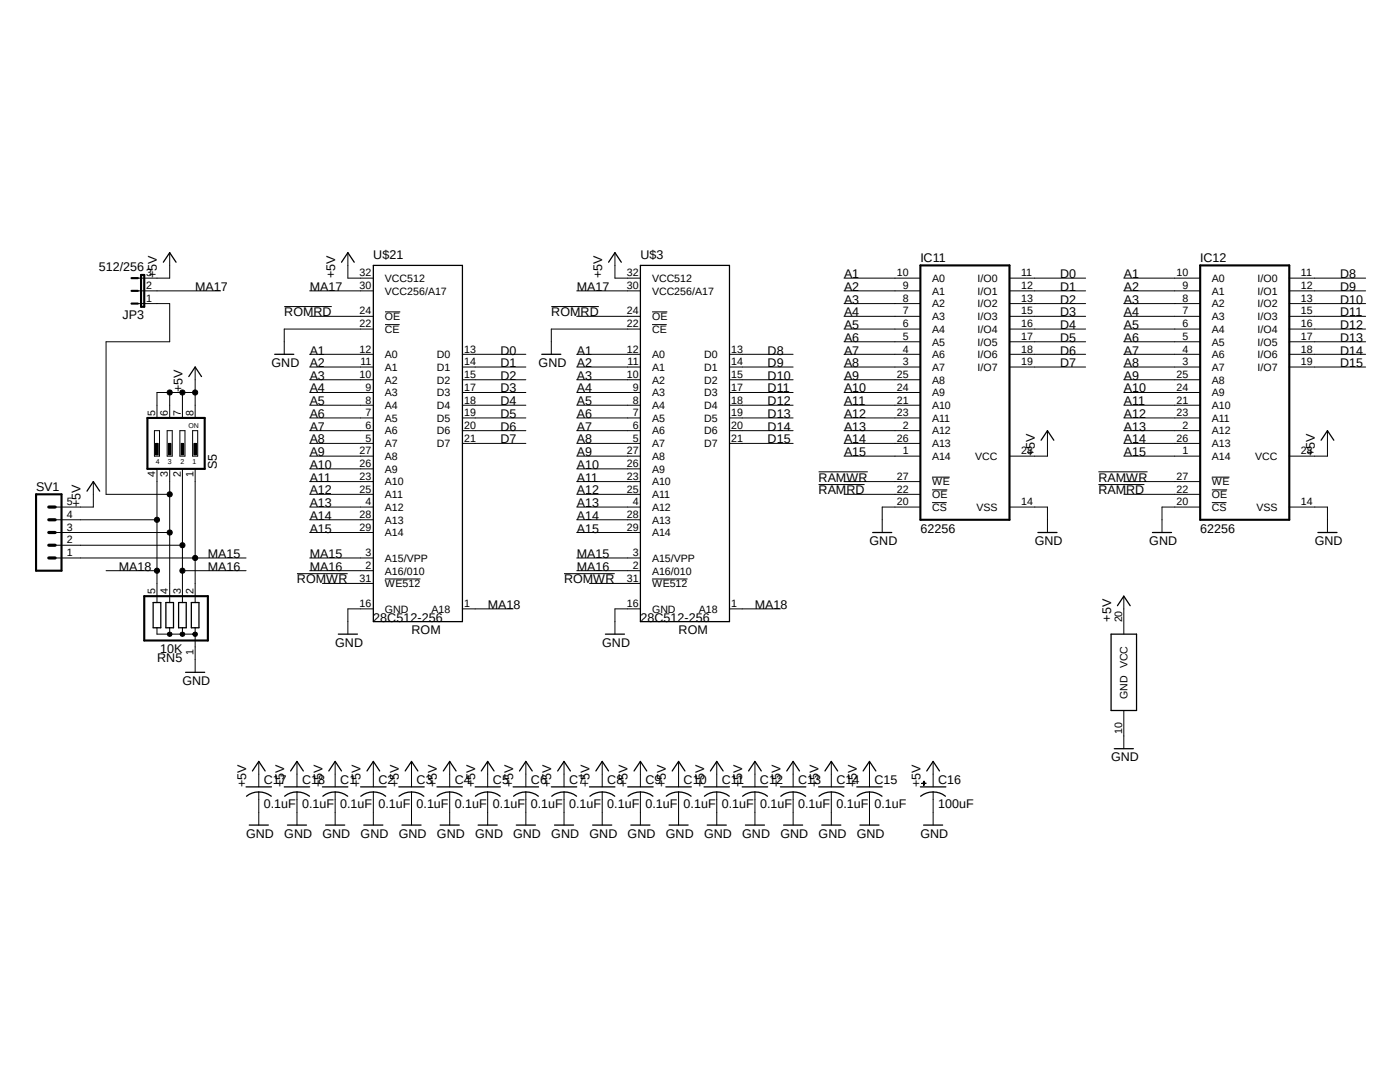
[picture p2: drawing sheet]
<svg xmlns="http://www.w3.org/2000/svg" width="279mm" height="216mm" viewBox="0 0 279 216" stroke-linecap="round" stroke-linejoin="round" font-family="sans-serif">
<path d="M6.6 48l266.2 119.8M272.8 48l-266.2 119.8" fill="none" stroke="#fff" stroke-width=".2"/>
<g fill="none" stroke="#000" stroke-width=".2">
<path d="M27.5 58h16.5M33.9 50.4v5.1h-6.4M61.8 58h12.7M69.4 50.4v5.1h5.1M115.1 58h12.7M122.7 50.4v5.1h5.1M168.4 55.5h15.3M168.4 58h15.3M201.5 55.5h15.2M201.5 58h15.2M224.3 55.5h15.2M224.3 58h15.2"/>
<path d="M257.3 55.5h15.2M257.3 58h15.2M27.5 60.6h6.4v7.6h-12.7v30.4h12.7M33.9 78.3v5.1M36.4 78.3v5.1M38.9 78.3h-7.6v5.1M38.9 73.2v10.2M56.7 61.2h9.5M61.8 70.7h12.7M61.8 73.2h12.7M61.8 75.8h12.7M61.8 78.3h12.7"/>
<path d="M61.8 63.1h12.7M74.5 65.7h-17.8v5M76.8 64.8h3M76.8 62.2h3.1M92.3 70.7h12.6M92.3 73.2h12.6M92.3 75.8h12.6M92.3 78.3h12.6M110 61.2h9.5M115.1 70.7h12.7M115.1 73.2h12.7M115.1 75.8h12.7"/>
<path d="M115.1 78.3h12.7M115.1 63.1h12.7M127.8 65.7h-17.8v5M130.1 64.8h3M130.1 62.2h3.1M145.6 70.7h12.7M145.6 73.2h12.7M145.6 75.8h12.7M145.6 78.3h12.7M168.4 70.7h15.3M168.4 73.2h15.3M168.4 75.8h15.3"/>
<path d="M168.4 78.3h15.3M168.4 65.7h15.3M168.4 63.1h15.3M168.4 60.6h15.3M168.4 68.2h15.3M201.5 70.7h15.2M201.5 73.2h15.2M201.5 65.7h15.2M201.5 63.1h15.2M201.5 60.6h15.2M201.5 68.2h15.2M224.3 70.7h15.2"/>
<path d="M224.3 73.2h15.2M224.3 75.8h15.2M224.3 78.3h15.2M224.3 65.7h15.2M224.3 63.1h15.2M224.3 60.6h15.2M224.3 68.2h15.2M257.3 70.7h15.2M257.3 73.2h15.2M257.3 65.7h15.2M257.3 63.1h15.2M257.3 60.6h15.2"/>
<path d="M257.3 68.2h15.2M18.6 96.1v5.1h-7.6M30.8 85.9h1v5.1h-1zM31.1 88.5h.5v2.3h-.5zM31.3 93.6v26.6M33.4 85.9h1v5.1h-1zM33.6 88.5h.5v2.3h-.5zM33.9 93.6v26.6M35.9 85.9h1v5.1h-1zM36.2 88.5h.5v2.3h-.5zM36.4 93.6v26.6M38.4 85.9h1.1v5.1h-1.1z"/>
<path d="M38.7 88.5h.5v2.3h-.5zM38.9 93.6v26.6M61.8 80.9h12.7M61.8 83.4h12.7M61.8 85.9h12.7M61.8 88.5h12.7M61.8 91h12.7M61.8 93.6h12.7M61.8 96.1h12.7M61.8 98.6h12.7M92.3 80.9h12.6M92.3 83.4h12.6"/>
<path d="M92.3 85.9h12.6M92.3 88.5h12.6M115.1 80.9h12.7M115.1 83.4h12.7M115.1 85.9h12.7M115.1 88.5h12.7M115.1 91h12.7M115.1 93.6h12.7M115.1 96.1h12.7M115.1 98.6h12.7M145.6 80.9h12.7M145.6 83.4h12.7"/>
<path d="M145.6 85.9h12.7M145.6 88.5h12.7M163.4 96.7h9.2M163.4 94.1h9.8M168.4 80.9h15.3M168.4 83.4h15.3M168.4 85.9h15.3M168.4 88.5h15.3M168.4 91h15.3M168.4 96.1h15.3M168.4 98.6h15.3M186 95.2h3.5"/>
<path d="M186 97.7h3.1M209 85.9v5.1h-7.5M219.2 96.7h9.2M219.2 94.1h9.8M224.3 80.9h15.2M224.3 83.4h15.2M224.3 85.9h15.2M224.3 88.5h15.2M224.3 91h15.2M224.3 96.1h15.2M224.3 98.6h15.2M241.9 95.2h3.5"/>
<path d="M241.9 97.7h3M264.9 85.9v5.1h-7.6M11 106.3h22.9M11 103.7h20.3M11 111.3h38.1M11 108.8h25.4M21.2 113.9h10.1M36.4 113.9h12.7M59.3 114.5h10.1M61.8 106.3h12.7M61.8 101.2h12.7M61.8 103.7h12.7"/>
<path d="M61.8 111.3h12.7M61.8 113.9h12.7M64.3 116.4h10.2M76.8 115.5h7.1M112.6 114.5h10.1M115.1 106.3h12.7M115.1 101.2h12.7M115.1 103.7h12.7M115.1 111.3h12.7M115.1 113.9h12.7M117.6 116.4h10.2M130.1 115.5h7.1"/>
<path d="M183.7 101.2h-7.6v5.1M186 100.3h2.9M201.5 101.2h7.5v5.1M224.3 119v7.5M239.5 101.2h-7.6v5.1M241.9 100.3h2.9M257.3 101.2h7.6v5.1M31.3 125.3v1.2h7.6M33.5 126.2l.4-.1 .3 .1 .1 .3-.1 .4-.3 .1-.4-.1-.1-.4h.5h-.5zM33.9 125.3v1.2M36.1 126.2l.3-.1 .3 .1 .2 .3-.2 .4-.3 .1-.3-.1-.2-.4h.5h-.5zM36.4 125.3v1.2"/>
<path d="M38.6 126.2l.3-.1 .4 .1 .1 .3-.1 .4-.4 .1-.3-.1-.1-.4h.5h-.5zM38.9 125.3v8.9M74.5 121.5h-5.1v5M92.3 121.5h10.1M127.8 121.5h-5.1v5M145.6 121.5h10.1M51.6 151.9v5.1M51.6 158v6.6M59.3 151.9v5.1M59.3 158v6.6M66.9 151.9v5.1M66.9 158v6.6"/>
<path d="M74.5 151.9v5.1M74.5 158v6.6M82.1 151.9v5.1M82.1 158v6.6M89.7 151.9v5.1M89.7 158v6.6M97.3 151.9v5.1M97.3 158v6.6M104.9 151.9v5.1M104.9 158v6.6M112.6 151.9v5.1M112.6 158v6.6"/>
<path d="M120.2 151.9v5.1M120.2 158v6.6M127.8 151.9v5.1M127.8 158v6.6M135.4 151.9v5.1M135.4 158v6.6M143 151.9v5.1M143 158v6.6M150.7 151.9v5.1M150.7 158v6.6M158.3 151.9v5.1M158.3 158v6.6"/>
<path d="M165.9 151.9v5.1M165.9 158v6.6M173.5 151.9v5.1M173.5 158v6.6M184 156.3h.8zM184.4 155.9v.8zM186.2 151.9v5.1M186.2 158v6.6M224.3 141.8v7.6"/>
<circle cx="33.9" cy="78.3" r=".51"/>
<circle cx="36.4" cy="78.3" r=".51"/>
<circle cx="38.9" cy="78.3" r=".51"/>
<circle cx="33.9" cy="98.6" r=".51"/>
<circle cx="31.3" cy="103.7" r=".51"/>
<circle cx="31.3" cy="113.9" r=".51"/>
<circle cx="33.9" cy="106.3" r=".51"/>
<circle cx="36.4" cy="113.9" r=".51"/>
<circle cx="36.4" cy="108.8" r=".51"/>
<circle cx="38.9" cy="111.3" r=".51"/>
</g>
<g fill="none" stroke="#000" stroke-width=".25">
<path d="M32.6 52.3l1.3-1.9 1.2 1.9M68.2 52.3l1.2-1.9 1.3 1.9M74.5 53h17.8v71h-17.8zM121.5 52.3l1.2-1.9 1.3 1.9M127.8 53h17.8v71h-17.8zM37.7 75.1l1.2-1.9 1.3 1.9M54.8 70.7h3.8M108.1 70.7h3.8M17.4 98l1.2-1.9 1.3 1.9M207.8 87.8l1.2-1.9 1.3 1.9M263.7 87.8l1.2-1.9 1.3 1.9M174.2 106.3h3.8"/>
<path d="M207.1 106.3h3.8M230 106.3h3.8M263 106.3h3.8M30.6 120.2h1.5v5.1h-1.5zM33.1 120.2h1.5v5.1h-1.5zM35.6 120.2h1.6v5.1h-1.6zM37 134.2h3.9M38.2 120.2h1.5v5.1h-1.5zM67.5 126.5h3.8M120.8 126.5h3.8M221.7 126.5h5.1v15.3h-5.1zM223 120.9l1.3-1.9 1.3 1.9"/>
<path d="M49.1 157h5.1M49.2 158.9a4 4 0 0 1 4.9 0M50.4 153.8l1.2-1.9 1.3 1.9M56.7 157h5.1M56.8 158.9a4 4 0 0 1 5 0M58 153.8l1.3-1.9 1.2 1.9M64.3 157h5.1M64.4 158.9a4 4 0 0 1 5 0M65.6 153.8l1.3-1.9 1.3 1.9M72 157h5M72 158.9a4 4 0 0 1 5 0M73.2 153.8l1.3-1.9 1.3 1.9"/>
<path d="M79.6 157h5.1M79.6 158.9a4 4 0 0 1 5 0M80.9 153.8l1.2-1.9 1.3 1.9M87.2 157h5.1M87.2 158.9a4 4 0 0 1 5 0M88.5 153.8l1.2-1.9 1.3 1.9M94.8 157h5.1M94.9 158.9a4 4 0 0 1 4.9 0M96.1 153.8l1.2-1.9 1.3 1.9M102.4 157h5.1M102.5 158.9a4 4 0 0 1 4.9 0M103.7 153.8l1.2-1.9 1.3 1.9"/>
<path d="M110 157h5.1M110.1 158.9a4 4 0 0 1 5 0M111.3 153.8l1.3-1.9 1.2 1.9M117.6 157h5.1M117.7 158.9a4 4 0 0 1 5 0M118.9 153.8l1.3-1.9 1.3 1.9M125.3 157h5M125.3 158.9a4 4 0 0 1 5 0M126.5 153.8l1.3-1.9 1.3 1.9M132.9 157h5.1M133 158.9a4 4 0 0 1 4.9 0M134.2 153.8l1.2-1.9 1.3 1.9"/>
<path d="M140.5 157h5.1M140.6 158.9a4 4 0 0 1 4.9 0M141.8 153.8l1.2-1.9 1.3 1.9M148.1 157h5.1M148.2 158.9a4 4 0 0 1 5 0M149.4 153.8l1.3-1.9 1.2 1.9M155.7 157h5.1M155.8 158.9a4 4 0 0 1 5 0M157 153.8l1.3-1.9 1.3 1.9M163.4 157h5M163.4 158.9a4 4 0 0 1 5 0M164.6 153.8l1.3-1.9 1.3 1.9"/>
<path d="M171 157h5.1M171.1 158.9a4 4 0 0 1 4.9 0M172.3 153.8l1.2-1.9 1.3 1.9M183.7 157h5.1M183.7 158.9a4 4 0 0 1 5 0M185 153.8l1.2-1.9 1.3 1.9M222.4 149.4h3.8M49.7 164.6h3.9M57.4 164.6h3.8M65 164.6h3.8M72.6 164.6h3.8M80.2 164.6h3.8"/>
<path d="M87.8 164.6h3.9M95.4 164.6h3.8M103 164.6h3.8M110.7 164.6h3.8M118.3 164.6h3.8M125.9 164.6h3.8M133.5 164.6h3.8M141.1 164.6h3.8M148.8 164.6h3.8M156.4 164.6h3.8M164 164.6h3.8M171.6 164.6h3.8"/>
<path d="M184.3 164.6h3.8"/>
</g>
<path d="M26.2 55.5h1.3M26.2 58h1.3M28.2 54.9h.6v6.3h-.6zM183.7 53h17.8v50.7h-17.8zM239.5 53h17.8v50.7h-17.8zM26.2 60.6h1.3M7.2 98.6h5.1v15.3h-5.1zM29.4 83.4h11.5v10.2h-11.5zM28.8 119h12.7v8.8h-12.7z" fill="none" stroke="#000" stroke-width=".42"/>
<g fill="#000">
<path d="M31.1 88.5h.5v2.3h-.5z" fill-rule="evenodd"/>
<path d="M33.6 88.5h.5v2.3h-.5z" fill-rule="evenodd"/>
<path d="M36.2 88.5h.5v2.3h-.5z" fill-rule="evenodd"/>
<path d="M38.7 88.5h.5v2.3h-.5z" fill-rule="evenodd"/>
<path d="M33.5 126.2l.4-.1 .3 .1 .1 .3-.1 .4-.3 .1-.4-.1-.1-.4h.5h-.5z" fill-rule="evenodd"/>
<path d="M36.1 126.2l.3-.1 .3 .1 .2 .3-.2 .4-.3 .1-.3-.1-.2-.4h.5h-.5z" fill-rule="evenodd"/>
<path d="M38.6 126.2l.3-.1 .4 .1 .1 .3-.1 .4-.4 .1-.3-.1-.1-.4h.5h-.5z" fill-rule="evenodd"/>
<path d="M184 156.3h.8z" fill-rule="evenodd"/>
<path d="M184.4 155.9v.8z" fill-rule="evenodd"/>
<circle cx="33.9" cy="78.3" r=".51"/>
<circle cx="36.4" cy="78.3" r=".51"/>
<circle cx="38.9" cy="78.3" r=".51"/>
<circle cx="33.9" cy="98.6" r=".51"/>
<circle cx="31.3" cy="103.7" r=".51"/>
<circle cx="31.3" cy="113.9" r=".51"/>
<circle cx="33.9" cy="106.3" r=".51"/>
<circle cx="36.4" cy="113.9" r=".51"/>
<circle cx="36.4" cy="108.8" r=".51"/>
<circle cx="38.9" cy="111.3" r=".51"/>
</g>
<path d="M9.7 106.3h1.3M9.7 108.8h1.3M9.7 111.3h1.3M9.7 101.2h1.3M9.7 103.7h1.3" fill="none" stroke="#000" stroke-width=".63"/>
<g font-size="2.5">
<text x="74.5" y="51.7">U$21</text>
<text x="127.8" y="51.7">U$3</text>
<text x="183.7" y="52.3">IC11</text>
<text x="239.5" y="52.3">IC12</text>
<text x="19.7" y="54.1">512/256</text>
<text x="31.3" y="55.5" transform="rotate(-90 31.3 55.5)">+5V</text>
<text x="38.9" y="58">MA17</text>
<text x="61.8" y="58">MA17</text>
<text x="66.9" y="55.5" transform="rotate(-90 66.9 55.5)">+5V</text>
<text x="115.1" y="58">MA17</text>
<text x="120.2" y="55.5" transform="rotate(-90 120.2 55.5)">+5V</text>
<text x="168.4" y="58">A2</text>
<text x="168.4" y="55.5">A1</text>
<text x="211.6" y="58">D1</text>
<text x="211.6" y="55.5">D0</text>
<text x="224.3" y="58">A2</text>
<text x="224.3" y="55.5">A1</text>
<text x="267.5" y="58">D9</text>
<text x="267.5" y="55.5">D8</text>
<text x="24.5" y="63.6">JP3</text>
<text x="56.7" y="63.1">ROMRD</text>
<text x="110" y="63.1">ROMRD</text>
<text x="168.4" y="65.7">A5</text>
<text x="168.4" y="63.1">A4</text>
<text x="168.4" y="60.6">A3</text>
<text x="211.6" y="65.7">D4</text>
<text x="211.6" y="63.1">D3</text>
<text x="211.6" y="60.6">D2</text>
<text x="224.3" y="65.7">A5</text>
<text x="224.3" y="63.1">A4</text>
<text x="224.3" y="60.6">A3</text>
<text x="267.5" y="65.7">D12</text>
<text x="267.5" y="63.1">D11</text>
<text x="267.5" y="60.6">D10</text>
<text x="61.8" y="70.7">A1</text>
<text x="99.9" y="70.7">D0</text>
<text x="115.1" y="70.7">A1</text>
<text x="153.2" y="70.7">D8</text>
<text x="168.4" y="70.7">A7</text>
<text x="168.4" y="68.2">A6</text>
<text x="211.6" y="70.7">D6</text>
<text x="211.6" y="68.2">D5</text>
<text x="224.3" y="70.7">A7</text>
<text x="224.3" y="68.2">A6</text>
<text x="267.5" y="70.7">D14</text>
<text x="267.5" y="68.2">D13</text>
<text x="54.2" y="73.2">GND</text>
<text x="61.8" y="75.8">A3</text>
<text x="61.8" y="73.2">A2</text>
<text x="99.9" y="75.8">D2</text>
<text x="99.9" y="73.2">D1</text>
<text x="107.5" y="73.2">GND</text>
<text x="115.1" y="75.8">A3</text>
<text x="115.1" y="73.2">A2</text>
<text x="153.2" y="75.8">D10</text>
<text x="153.2" y="73.2">D9</text>
<text x="168.4" y="73.2">A8</text>
<text x="168.4" y="75.8">A9</text>
<text x="211.6" y="73.2">D7</text>
<text x="224.3" y="73.2">A8</text>
<text x="224.3" y="75.8">A9</text>
<text x="267.5" y="73.2">D15</text>
<text x="36.4" y="78.3" transform="rotate(-90 36.4 78.3)">+5V</text>
<text x="61.8" y="83.4">A6</text>
<text x="61.8" y="80.9">A5</text>
<text x="61.8" y="78.3">A4</text>
<text x="99.9" y="83.4">D5</text>
<text x="99.9" y="80.9">D4</text>
<text x="99.9" y="78.3">D3</text>
<text x="115.1" y="83.4">A6</text>
<text x="115.1" y="80.9">A5</text>
<text x="115.1" y="78.3">A4</text>
<text x="153.2" y="83.4">D13</text>
<text x="153.2" y="80.9">D12</text>
<text x="153.2" y="78.3">D11</text>
<text x="168.4" y="78.3">A10</text>
<text x="168.4" y="80.9">A11</text>
<text x="168.4" y="83.4">A12</text>
<text x="224.3" y="78.3">A10</text>
<text x="224.3" y="80.9">A11</text>
<text x="224.3" y="83.4">A12</text>
<text x="61.8" y="88.5">A8</text>
<text x="61.8" y="85.9">A7</text>
<text x="99.9" y="88.5">D7</text>
<text x="99.9" y="85.9">D6</text>
<text x="115.1" y="88.5">A8</text>
<text x="115.1" y="85.9">A7</text>
<text x="153.2" y="88.5">D15</text>
<text x="153.2" y="85.9">D14</text>
<text x="168.4" y="85.9">A13</text>
<text x="168.4" y="88.5">A14</text>
<text x="224.3" y="85.9">A13</text>
<text x="224.3" y="88.5">A14</text>
<text x="43.3" y="93.6" transform="rotate(-90 43.3 93.6)">S5</text>
<text x="61.8" y="91">A9</text>
<text x="61.8" y="93.6">A10</text>
<text x="115.1" y="91">A9</text>
<text x="115.1" y="93.6">A10</text>
<text x="168.4" y="91">A15</text>
<text x="206.5" y="91" transform="rotate(-90 206.5 91)">+5V</text>
<text x="224.3" y="91">A15</text>
<text x="262.4" y="91" transform="rotate(-90 262.4 91)">+5V</text>
<text x="7.2" y="97.9">SV1</text>
<text x="16.1" y="101.2" transform="rotate(-90 16.1 101.2)">+5V</text>
<text x="61.8" y="96.1">A11</text>
<text x="61.8" y="98.6">A12</text>
<text x="61.8" y="101.2">A13</text>
<text x="115.1" y="96.1">A11</text>
<text x="115.1" y="98.6">A12</text>
<text x="115.1" y="101.2">A13</text>
<text x="163.4" y="98.6">RAMRD</text>
<text x="163.4" y="96.1">RAMWR</text>
<text x="219.2" y="98.6">RAMRD</text>
<text x="219.2" y="96.1">RAMWR</text>
<text x="61.8" y="103.7">A14</text>
<text x="61.8" y="106.3">A15</text>
<text x="115.1" y="103.7">A14</text>
<text x="115.1" y="106.3">A15</text>
<text x="183.7" y="106.3">62256</text>
<text x="239.5" y="106.3">62256</text>
<text x="23.7" y="113.9">MA18</text>
<text x="41.5" y="113.9">MA16</text>
<text x="41.5" y="111.3">MA15</text>
<text x="61.8" y="113.9">MA16</text>
<text x="61.8" y="111.3">MA15</text>
<text x="115.1" y="111.3">MA15</text>
<text x="115.1" y="113.9">MA16</text>
<text x="173.5" y="108.8">GND</text>
<text x="206.5" y="108.8">GND</text>
<text x="229.4" y="108.8">GND</text>
<text x="262.4" y="108.8">GND</text>
<text x="59.3" y="116.4">ROMWR</text>
<text x="112.6" y="116.4">ROMWR</text>
<text x="74.5" y="124">28C512-256</text>
<text x="97.4" y="121.5">MA18</text>
<text x="127.8" y="124">28C512-256</text>
<text x="150.7" y="121.5">MA18</text>
<text x="221.7" y="124" transform="rotate(-90 221.7 124)">+5V</text>
<text x="32" y="130.2">10K</text>
<text x="66.9" y="129.1">GND</text>
<text x="82.1" y="126.5">ROM</text>
<text x="120.2" y="129.1">GND</text>
<text x="135.4" y="126.5">ROM</text>
<text x="31.4" y="132.1">RN5</text>
<text x="36.4" y="136.7">GND</text>
<text x="221.7" y="151.9">GND</text>
<text x="49.1" y="157" transform="rotate(-90 49.1 157)">+5V</text>
<text x="52.7" y="161.2">0.1uF</text>
<text x="52.7" y="156.4">C17</text>
<text x="56.7" y="157" transform="rotate(-90 56.7 157)">+5V</text>
<text x="60.3" y="156.4">C18</text>
<text x="60.3" y="161.2">0.1uF</text>
<text x="64.3" y="157" transform="rotate(-90 64.3 157)">+5V</text>
<text x="67.9" y="156.4">C1</text>
<text x="67.9" y="161.2">0.1uF</text>
<text x="72" y="157" transform="rotate(-90 72 157)">+5V</text>
<text x="75.5" y="156.4">C2</text>
<text x="75.5" y="161.2">0.1uF</text>
<text x="79.6" y="157" transform="rotate(-90 79.6 157)">+5V</text>
<text x="83.1" y="156.4">C3</text>
<text x="83.1" y="161.2">0.1uF</text>
<text x="87.2" y="157" transform="rotate(-90 87.2 157)">+5V</text>
<text x="90.8" y="156.4">C4</text>
<text x="90.8" y="161.2">0.1uF</text>
<text x="94.8" y="157" transform="rotate(-90 94.8 157)">+5V</text>
<text x="98.4" y="156.4">C5</text>
<text x="98.4" y="161.2">0.1uF</text>
<text x="102.4" y="157" transform="rotate(-90 102.4 157)">+5V</text>
<text x="106" y="156.4">C6</text>
<text x="106" y="161.2">0.1uF</text>
<text x="110" y="157" transform="rotate(-90 110 157)">+5V</text>
<text x="113.6" y="156.4">C7</text>
<text x="113.6" y="161.2">0.1uF</text>
<text x="117.6" y="157" transform="rotate(-90 117.6 157)">+5V</text>
<text x="121.2" y="156.4">C8</text>
<text x="121.2" y="161.2">0.1uF</text>
<text x="125.3" y="157" transform="rotate(-90 125.3 157)">+5V</text>
<text x="128.8" y="156.4">C9</text>
<text x="128.8" y="161.2">0.1uF</text>
<text x="132.9" y="157" transform="rotate(-90 132.9 157)">+5V</text>
<text x="136.4" y="156.4">C10</text>
<text x="136.4" y="161.2">0.1uF</text>
<text x="140.5" y="157" transform="rotate(-90 140.5 157)">+5V</text>
<text x="144.1" y="156.4">C11</text>
<text x="144.1" y="161.2">0.1uF</text>
<text x="148.1" y="157" transform="rotate(-90 148.1 157)">+5V</text>
<text x="151.7" y="156.4">C12</text>
<text x="151.7" y="161.2">0.1uF</text>
<text x="155.7" y="157" transform="rotate(-90 155.7 157)">+5V</text>
<text x="159.3" y="156.4">C13</text>
<text x="159.3" y="161.2">0.1uF</text>
<text x="163.4" y="157" transform="rotate(-90 163.4 157)">+5V</text>
<text x="166.9" y="156.4">C14</text>
<text x="166.9" y="161.2">0.1uF</text>
<text x="171" y="157" transform="rotate(-90 171 157)">+5V</text>
<text x="174.5" y="156.4">C15</text>
<text x="174.5" y="161.2">0.1uF</text>
<text x="183.7" y="157" transform="rotate(-90 183.7 157)">+5V</text>
<text x="187.2" y="156.4">C16</text>
<text x="187.2" y="161.2">100uF</text>
<text x="49.1" y="167.2">GND</text>
<text x="56.7" y="167.2">GND</text>
<text x="64.3" y="167.2">GND</text>
<text x="72" y="167.2">GND</text>
<text x="79.6" y="167.2">GND</text>
<text x="87.2" y="167.2">GND</text>
<text x="94.8" y="167.2">GND</text>
<text x="102.4" y="167.2">GND</text>
<text x="110" y="167.2">GND</text>
<text x="117.6" y="167.2">GND</text>
<text x="125.3" y="167.2">GND</text>
<text x="132.9" y="167.2">GND</text>
<text x="140.5" y="167.2">GND</text>
<text x="148.1" y="167.2">GND</text>
<text x="155.7" y="167.2">GND</text>
<text x="163.4" y="167.2">GND</text>
<text x="171" y="167.2">GND</text>
<text x="183.7" y="167.2">GND</text>
</g>
<g font-size="2.1">
<text x="29.2" y="57.7">2</text>
<text x="29.2" y="55.1">3</text>
<text x="71.8" y="55.1">32</text>
<text x="71.8" y="57.7">30</text>
<text x="76.8" y="56.3">VCC512</text>
<text x="76.8" y="58.8">VCC256/A17</text>
<text x="125.1" y="55.1">32</text>
<text x="125.1" y="57.7">30</text>
<text x="130.1" y="56.3">VCC512</text>
<text x="130.1" y="58.8">VCC256/A17</text>
<text x="179" y="55.1">10</text>
<text x="180.2" y="57.7">9</text>
<text x="186" y="56.3">A0</text>
<text x="186" y="58.8">A1</text>
<text x="195.1" y="56.3">I/O0</text>
<text x="195.1" y="58.8">I/O1</text>
<text x="203.8" y="55.1">11</text>
<text x="203.8" y="57.7">12</text>
<text x="234.8" y="55.1">10</text>
<text x="236" y="57.7">9</text>
<text x="241.9" y="56.3">A0</text>
<text x="241.9" y="58.8">A1</text>
<text x="251" y="56.3">I/O0</text>
<text x="251" y="58.8">I/O1</text>
<text x="259.6" y="55.1">11</text>
<text x="259.6" y="57.7">12</text>
<text x="29.2" y="60.2">1</text>
<text x="71.8" y="65.3">22</text>
<text x="71.8" y="62.7">24</text>
<text x="76.8" y="63.9">OE</text>
<text x="125.1" y="65.3">22</text>
<text x="125.1" y="62.7">24</text>
<text x="130.1" y="63.9">OE</text>
<text x="180.2" y="60.2">8</text>
<text x="180.2" y="62.7">7</text>
<text x="180.2" y="65.3">6</text>
<text x="186" y="61.3">A2</text>
<text x="186" y="63.9">A3</text>
<text x="195.1" y="61.3">I/O2</text>
<text x="195.1" y="63.9">I/O3</text>
<text x="203.8" y="60.2">13</text>
<text x="203.8" y="62.7">15</text>
<text x="203.8" y="65.3">16</text>
<text x="236" y="60.2">8</text>
<text x="236" y="62.7">7</text>
<text x="236" y="65.3">6</text>
<text x="241.9" y="61.3">A2</text>
<text x="241.9" y="63.9">A3</text>
<text x="251" y="61.3">I/O2</text>
<text x="251" y="63.9">I/O3</text>
<text x="259.6" y="60.2">13</text>
<text x="259.6" y="62.7">15</text>
<text x="259.6" y="65.3">16</text>
<text x="71.8" y="70.4">12</text>
<text x="76.8" y="71.5">A0</text>
<text x="76.8" y="66.4">CE</text>
<text x="87.2" y="71.5">D0</text>
<text x="92.6" y="70.4">13</text>
<text x="125.1" y="70.4">12</text>
<text x="130.1" y="71.5">A0</text>
<text x="130.1" y="66.4">CE</text>
<text x="140.5" y="71.5">D0</text>
<text x="145.9" y="70.4">13</text>
<text x="180.2" y="67.8">5</text>
<text x="180.2" y="70.4">4</text>
<text x="186" y="66.4">A4</text>
<text x="186" y="69">A5</text>
<text x="186" y="71.5">A6</text>
<text x="195.1" y="66.4">I/O4</text>
<text x="195.1" y="69">I/O5</text>
<text x="195.1" y="71.5">I/O6</text>
<text x="203.8" y="67.8">17</text>
<text x="203.8" y="70.4">18</text>
<text x="236" y="67.8">5</text>
<text x="236" y="70.4">4</text>
<text x="241.9" y="66.4">A4</text>
<text x="241.9" y="69">A5</text>
<text x="241.9" y="71.5">A6</text>
<text x="251" y="66.4">I/O4</text>
<text x="251" y="69">I/O5</text>
<text x="251" y="71.5">I/O6</text>
<text x="259.6" y="67.8">17</text>
<text x="259.6" y="70.4">18</text>
<text x="71.8" y="75.4">10</text>
<text x="71.9" y="72.9">11</text>
<text x="72.9" y="78">9</text>
<text x="76.8" y="74">A1</text>
<text x="76.8" y="76.5">A2</text>
<text x="87.2" y="74">D1</text>
<text x="87.2" y="76.5">D2</text>
<text x="92.6" y="72.9">14</text>
<text x="92.6" y="75.4">15</text>
<text x="92.6" y="78">17</text>
<text x="125.1" y="75.4">10</text>
<text x="125.3" y="72.9">11</text>
<text x="126.3" y="78">9</text>
<text x="130.1" y="74">A1</text>
<text x="130.1" y="76.5">A2</text>
<text x="140.5" y="74">D1</text>
<text x="140.5" y="76.5">D2</text>
<text x="145.9" y="72.9">14</text>
<text x="145.9" y="75.4">15</text>
<text x="145.9" y="78">17</text>
<text x="179" y="75.4">25</text>
<text x="179" y="78">24</text>
<text x="180.2" y="72.9">3</text>
<text x="186" y="74">A7</text>
<text x="186" y="76.5">A8</text>
<text x="195.1" y="74">I/O7</text>
<text x="203.8" y="72.9">19</text>
<text x="234.8" y="75.4">25</text>
<text x="234.8" y="78">24</text>
<text x="236" y="72.9">3</text>
<text x="241.9" y="74">A7</text>
<text x="241.9" y="76.5">A8</text>
<text x="251" y="74">I/O7</text>
<text x="259.6" y="72.9">19</text>
<text x="31" y="83.1" transform="rotate(-90 31 83.1)">5</text>
<text x="33.5" y="83.1" transform="rotate(-90 33.5 83.1)">6</text>
<text x="36.1" y="83.1" transform="rotate(-90 36.1 83.1)">7</text>
<text x="38.6" y="83.1" transform="rotate(-90 38.6 83.1)">8</text>
<text x="72.9" y="80.5">8</text>
<text x="72.9" y="83.1">7</text>
<text x="76.8" y="79.1">A3</text>
<text x="76.8" y="81.6">A4</text>
<text x="87.2" y="79.1">D3</text>
<text x="87.2" y="81.6">D4</text>
<text x="92.6" y="80.5">18</text>
<text x="92.6" y="83.1">19</text>
<text x="126.3" y="80.5">8</text>
<text x="126.3" y="83.1">7</text>
<text x="130.1" y="79.1">A3</text>
<text x="130.1" y="81.6">A4</text>
<text x="140.5" y="79.1">D3</text>
<text x="140.5" y="81.6">D4</text>
<text x="145.9" y="80.5">18</text>
<text x="145.9" y="83.1">19</text>
<text x="179" y="80.5">21</text>
<text x="179" y="83.1">23</text>
<text x="186" y="79.1">A9</text>
<text x="186" y="81.6">A10</text>
<text x="234.8" y="80.5">21</text>
<text x="234.8" y="83.1">23</text>
<text x="241.9" y="79.1">A9</text>
<text x="241.9" y="81.6">A10</text>
<text x="72.9" y="85.6">6</text>
<text x="72.9" y="88.1">5</text>
<text x="76.8" y="84.2">A5</text>
<text x="76.8" y="86.7">A6</text>
<text x="76.8" y="89.2">A7</text>
<text x="87.2" y="84.2">D5</text>
<text x="87.2" y="86.7">D6</text>
<text x="87.2" y="89.2">D7</text>
<text x="92.6" y="85.6">20</text>
<text x="92.6" y="88.1">21</text>
<text x="126.3" y="85.6">6</text>
<text x="126.3" y="88.1">5</text>
<text x="130.1" y="84.2">A5</text>
<text x="130.1" y="86.7">A6</text>
<text x="130.1" y="89.2">A7</text>
<text x="140.5" y="84.2">D5</text>
<text x="140.5" y="86.7">D6</text>
<text x="140.5" y="89.2">D7</text>
<text x="145.9" y="85.6">20</text>
<text x="145.9" y="88.1">21</text>
<text x="179" y="88.1">26</text>
<text x="180.2" y="85.6">2</text>
<text x="186" y="84.2">A11</text>
<text x="186" y="86.7">A12</text>
<text x="186" y="89.2">A13</text>
<text x="234.8" y="88.1">26</text>
<text x="236" y="85.6">2</text>
<text x="241.9" y="84.2">A11</text>
<text x="241.9" y="86.7">A12</text>
<text x="241.9" y="89.2">A13</text>
<text x="31" y="95.1" transform="rotate(-90 31 95.1)">4</text>
<text x="33.5" y="95.1" transform="rotate(-90 33.5 95.1)">3</text>
<text x="36.1" y="95.1" transform="rotate(-90 36.1 95.1)">2</text>
<text x="38.6" y="95.1" transform="rotate(-90 38.6 95.1)">1</text>
<text x="71.8" y="90.7">27</text>
<text x="71.8" y="93.2">26</text>
<text x="71.8" y="95.8">23</text>
<text x="76.8" y="91.8">A8</text>
<text x="76.8" y="94.3">A9</text>
<text x="125.1" y="90.7">27</text>
<text x="125.1" y="93.2">26</text>
<text x="125.1" y="95.8">23</text>
<text x="130.1" y="91.8">A8</text>
<text x="130.1" y="94.3">A9</text>
<text x="179" y="95.8">27</text>
<text x="180.2" y="90.7">1</text>
<text x="186" y="91.8">A14</text>
<text x="194.6" y="91.8">VCC</text>
<text x="203.8" y="90.7">28</text>
<text x="234.8" y="95.8">27</text>
<text x="236" y="90.7">1</text>
<text x="241.9" y="91.8">A14</text>
<text x="250.5" y="91.8">VCC</text>
<text x="259.6" y="90.7">28</text>
<text x="13.3" y="100.8">5</text>
<text x="71.8" y="98.3">25</text>
<text x="72.9" y="100.8">4</text>
<text x="76.8" y="96.9">A10</text>
<text x="76.8" y="99.4">A11</text>
<text x="76.8" y="101.9">A12</text>
<text x="125.1" y="98.3">25</text>
<text x="126.3" y="100.8">4</text>
<text x="130.1" y="96.9">A10</text>
<text x="130.1" y="99.4">A11</text>
<text x="130.1" y="101.9">A12</text>
<text x="179" y="98.3">22</text>
<text x="179" y="100.8">20</text>
<text x="186" y="99.4">OE</text>
<text x="186" y="101.9">CS</text>
<text x="186" y="96.9">WE</text>
<text x="194.9" y="101.9">VSS</text>
<text x="203.8" y="100.8">14</text>
<text x="234.8" y="98.3">22</text>
<text x="234.8" y="100.8">20</text>
<text x="241.9" y="96.9">WE</text>
<text x="241.9" y="99.4">OE</text>
<text x="241.9" y="101.9">CS</text>
<text x="250.8" y="101.9">VSS</text>
<text x="259.6" y="100.8">14</text>
<text x="13.3" y="105.9">3</text>
<text x="13.3" y="103.4">4</text>
<text x="71.8" y="105.9">29</text>
<text x="71.8" y="103.4">28</text>
<text x="76.8" y="107">A14</text>
<text x="76.8" y="104.5">A13</text>
<text x="125.1" y="105.9">29</text>
<text x="125.1" y="103.4">28</text>
<text x="130.1" y="107">A14</text>
<text x="130.1" y="104.5">A13</text>
<text x="13.3" y="111">1</text>
<text x="13.3" y="108.4">2</text>
<text x="72.9" y="111">3</text>
<text x="72.9" y="113.5">2</text>
<text x="76.8" y="112.1">A15/VPP</text>
<text x="126.3" y="113.5">2</text>
<text x="126.3" y="111">3</text>
<text x="130.1" y="112.1">A15/VPP</text>
<text x="31" y="118.6" transform="rotate(-90 31 118.6)">5</text>
<text x="33.5" y="118.6" transform="rotate(-90 33.5 118.6)">4</text>
<text x="36.1" y="118.6" transform="rotate(-90 36.1 118.6)">3</text>
<text x="38.6" y="118.6" transform="rotate(-90 38.6 118.6)">2</text>
<text x="71.8" y="116">31</text>
<text x="76.8" y="117.2">WE512</text>
<text x="76.8" y="114.6">A16/010</text>
<text x="125.1" y="116">31</text>
<text x="130.1" y="117.2">WE512</text>
<text x="130.1" y="114.6">A16/010</text>
<text x="71.8" y="121.1">16</text>
<text x="76.8" y="122.3">GND</text>
<text x="86.1" y="122.3">A18</text>
<text x="92.6" y="121.1">1</text>
<text x="125.1" y="121.1">16</text>
<text x="130.1" y="122.3">GND</text>
<text x="139.5" y="122.3">A18</text>
<text x="145.9" y="121.1">1</text>
<text x="223.9" y="124.2" transform="rotate(-90 223.9 124.2)">20</text>
<text x="38.6" y="130.6" transform="rotate(-90 38.6 130.6)">1</text>
<text x="225" y="139.4" transform="rotate(-90 225 139.4)">GND VCC</text>
<text x="223.9" y="146.5" transform="rotate(-90 223.9 146.5)">10</text>
</g>
<g font-size="1.4">
<text x="37.6" y="85.4">ON</text>
<text x="31.1" y="92.5">4</text>
<text x="33.5" y="92.5">3</text>
<text x="36" y="92.5">2</text>
<text x="38.4" y="92.5">1</text>
</g>
</svg>
